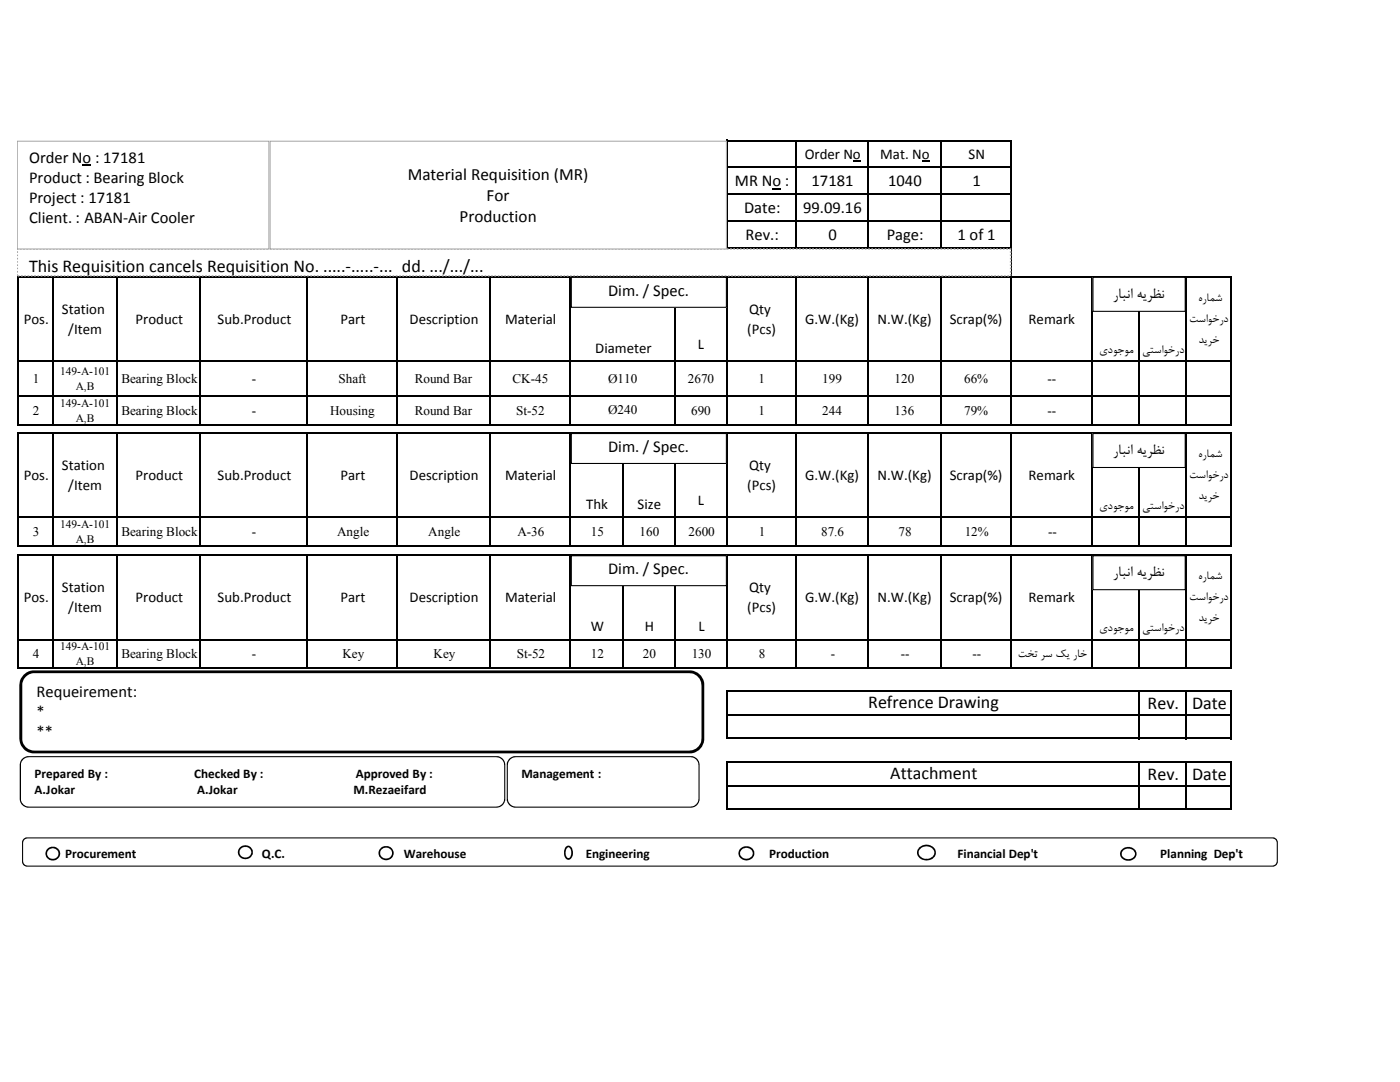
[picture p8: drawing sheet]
<svg xmlns="http://www.w3.org/2000/svg" width="279mm" height="216mm" viewBox="0 0 279 216" stroke-linecap="round" stroke-linejoin="round" font-family="sans-serif">
<path d="M154.2 37.6h1.7v.2h-1.7zM170.2 32.1h1.6v.2h-1.6zM184 32.1h1.5v.2h-1.5z" fill="#000"/>
<g fill="none" stroke="#000" stroke-width=".3">
<path d="M145.1 27.9v21.8M145.2 28h56.8M145.2 33.4h56.8M145.2 38.8h56.8M158.9 28.2v21.5M173.2 28.2v21.5M187.8 28.2v21.5M201.8 28.2v56.7M3.6 55v29.9M3.7 55.2h242.2M10.6 55.3v29.6M23.3 55.3v29.6"/>
<path d="M40 55.3v29.6M61.3 55.3v29.6M79.3 55.3v29.6M97.7 55.3v29.6M113.9 55.3v29.6M134.7 55.3v29.6M145.1 55.3v29.6M145.2 44.2h56.8M145.2 49.6h56.8M158.9 55.3v29.6M173.2 55.3v29.6M187.8 55.3v29.6"/>
<path d="M218 55.3v29.6M227.3 55.3v29.6M236.7 55.3v29.6M245.8 55.3v29.6M3.7 72.1h242.2M3.7 79.1h242.2M3.6 86.2v22.8M3.7 84.7h242.2M3.7 86.3h242.2M10.6 86.5v22.5M23.3 86.5v22.5M40 86.5v22.5"/>
<path d="M61.3 86.5v22.5M79.3 86.5v22.5M97.7 86.5v22.5M113.9 86.5v22.5M124.3 86.5v22.5M134.7 86.5v22.5M145.1 86.5v22.5M158.9 86.5v22.5M173.2 86.5v22.5M187.8 86.5v22.5M201.8 86.5v22.5M218 86.5v22.5"/>
<path d="M227.3 86.5v22.5M236.7 86.5v22.5M245.8 86.5v22.5M3.6 110.6v22.8M3.7 103.2h242.2M3.7 108.9h242.2M3.7 110.7h242.2M10.6 110.9v22.5M23.3 110.9v22.5M40 110.9v22.5M61.3 110.9v22.5M79.3 110.9v22.5"/>
<path d="M97.7 110.9v22.5M113.9 110.9v22.5M124.3 110.9v22.5M134.7 110.9v22.5M145.1 110.9v22.5M158.9 110.9v22.5M173.2 110.9v22.5M187.8 110.9v22.5M201.8 110.9v22.5M218 110.9v22.5M227.3 110.9v22.5M236.7 110.9v22.5"/>
<path d="M245.8 110.9v22.5M3.7 127.6h242.2M3.7 133.2h242.2M145.1 137.8v9.7M145.2 137.9h100.7M227.3 138.1v9.4M236.7 138.1v9.4M245.8 138.1v9.4M145.1 151.9v9.7M145.2 142.6h100.7M145.2 147.3h100.7M145.2 152h100.7"/>
<path d="M145.2 156.7h100.7M227.3 152.2v9.4M236.7 152.2v9.4M245.8 152.2v9.4M145.2 161.4h100.7"/>
</g>
<path d="M3.4 49.7h198.3v5.3h-198.3z" fill="#fff"/>
<path d="M3.4 54.7h.2v.3h-.2zM3.4 54.1h.2v.3h-.2zM3.4 53.4h.2v.3h-.2zM3.4 52.7h.2v.4h-.2zM3.4 52.1h.2v.3h-.2zM3.4 51.4h.2v.4h-.2zM3.4 50.8h.2v.3h-.2zM3.4 50.1h.2v.4h-.2zM3.4 49.6l.2-.1v.3h-.2l.2-.1v.1h-.2zM4 49.5h.3v.3h-.3zM4.6 49.5h.4v.3h-.4zM5.3 49.5h.3v.3h-.3zM5.9 49.5h.4v.3h-.4zM6.6 49.5h.3v.3h-.3zM7.2 49.5h.4v.3h-.4zM7.9 49.5h.4v.3h-.4zM8.6 49.5h.3v.3h-.3zM9.2 49.5h.4v.3h-.4zM9.9 49.5h.3v.3h-.3zM10.5 49.5h.4v.3h-.4zM11.2 49.5h.3v.3h-.3zM11.9 49.5h.3v.3h-.3zM12.5 49.5h.3v.3h-.3zM13.2 49.5h.3v.3h-.3zM13.8 49.5h.3v.3h-.3zM14.5 49.5h.3v.3h-.3zM15.1 49.5h.4v.3h-.4zM15.8 49.5h.3v.3h-.3zM16.4 49.5h.4v.3h-.4zM17.1 49.5h.3v.3h-.3zM17.7 49.5h.4v.3h-.4zM18.4 49.5h.4v.3h-.4zM19 49.5h.4v.3h-.4zM19.7 49.5h.4v.3h-.4zM20.4 49.5h.3v.3h-.3zM21 49.5h.4v.3h-.4zM21.7 49.5h.3v.3h-.3zM22.4 49.5h.3v.3h-.3zM23 49.5h.3v.3h-.3zM23.7 49.5h.3v.3h-.3zM24.3 49.5h.3v.3h-.3zM25 49.5h.3v.3h-.3zM25.6 49.5h.4v.3h-.4zM26.3 49.5h.3v.3h-.3zM26.9 49.5h.4v.3h-.4zM27.6 49.5h.3v.3h-.3zM28.2 49.5h.4v.3h-.4zM28.9 49.5h.4v.3h-.4zM29.5 49.5h.4v.3h-.4zM30.2 49.5h.4v.3h-.4zM30.9 49.5h.3v.3h-.3zM31.5 49.5h.4v.3h-.4zM32.2 49.5h.3v.3h-.3zM32.9 49.5h.3v.3h-.3zM33.5 49.5h.3v.3h-.3zM34.2 49.5h.3v.3h-.3zM34.8 49.5h.3v.3h-.3zM35.5 49.5h.3v.3h-.3zM36.1 49.5h.3v.3h-.3zM36.8 49.5h.3v.3h-.3zM37.4 49.5h.4v.3h-.4zM38.1 49.5h.3v.3h-.3zM38.7 49.5h.4v.3h-.4zM39.4 49.5h.4v.3h-.4zM40 49.5h.4v.3h-.4zM40.7 49.5h.4v.3h-.4zM41.4 49.5h.3v.3h-.3zM42 49.5h.4v.3h-.4zM42.7 49.5h.3v.3h-.3zM43.3 49.5h.4v.3h-.4zM44 49.5h.3v.3h-.3zM44.7 49.5h.3v.3h-.3zM45.3 49.5h.3v.3h-.3zM46 49.5h.3v.3h-.3zM46.6 49.5h.3v.3h-.3zM47.3 49.5h.3v.3h-.3zM47.9 49.5h.4v.3h-.4zM48.6 49.5h.3v.3h-.3zM49.2 49.5h.4v.3h-.4zM49.9 49.5h.3v.3h-.3zM50.5 49.5h.4v.3h-.4zM51.2 49.5h.4v.3h-.4zM51.9 49.5h.3v.3h-.3zM52.5 49.5h.4v.3h-.4zM53.2 49.5h.3v.3h-.3zM53.8 49.5h.4v.3h-.4zM54.5 49.5h.3v.3h-.3zM55.2 49.5h.3v.3h-.3zM55.8 49.5h.3v.3h-.3zM56.5 49.5h.3v.3h-.3zM57.1 49.5h.3v.3h-.3zM57.8 49.5h.3v.3h-.3zM58.4 49.5h.4v.3h-.4zM59.1 49.5h.3v.3h-.3zM59.7 49.5h.4v.3h-.4zM60.4 49.5h.3v.3h-.3zM61 49.5h.4v.3h-.4zM61.7 49.5h.4v.3h-.4zM62.4 49.5h.3v.3h-.3zM63 49.5h.4v.3h-.4zM63.7 49.5h.3v.3h-.3zM64.3 49.5h.4v.3h-.4zM65 49.5h.3v.3h-.3zM65.7 49.5h.3v.3h-.3zM66.3 49.5h.3v.3h-.3zM67 49.5h.3v.3h-.3zM67.6 49.5h.3v.3h-.3zM68.3 49.5h.3v.3h-.3zM68.9 49.5h.4v.3h-.4zM69.6 49.5h.3v.3h-.3zM70.2 49.5h.4v.3h-.4zM70.9 49.5h.3v.3h-.3zM71.5 49.5h.4v.3h-.4zM72.2 49.5h.4v.3h-.4zM72.9 49.5h.3v.3h-.3zM73.5 49.5h.4v.3h-.4zM74.2 49.5h.3v.3h-.3zM74.8 49.5h.4v.3h-.4zM75.5 49.5h.3v.3h-.3zM76.2 49.5h.3v.3h-.3zM76.8 49.5h.3v.3h-.3zM77.5 49.5h.3v.3h-.3zM78.1 49.5h.3v.3h-.3zM78.8 49.5h.3v.3h-.3zM79.4 49.5h.4v.3h-.4zM80.1 49.5h.3v.3h-.3zM80.7 49.5h.4v.3h-.4zM81.4 49.5h.3v.3h-.3zM82 49.5h.4v.3h-.4zM82.7 49.5h.4v.3h-.4zM83.4 49.5h.3v.3h-.3zM84 49.5h.4v.3h-.4zM84.7 49.5h.3v.3h-.3zM85.3 49.5h.4v.3h-.4zM86 49.5h.3v.3h-.3zM86.7 49.5h.3v.3h-.3zM87.3 49.5h.3v.3h-.3zM88 49.5h.3v.3h-.3zM88.6 49.5h.3v.3h-.3zM89.3 49.5h.3v.3h-.3zM89.9 49.5h.4v.3h-.4zM90.6 49.5h.3v.3h-.3zM91.2 49.5h.4v.3h-.4zM91.9 49.5h.3v.3h-.3zM92.5 49.5h.4v.3h-.4zM93.2 49.5h.4v.3h-.4zM93.9 49.5h.3v.3h-.3zM94.5 49.5h.4v.3h-.4zM95.2 49.5h.3v.3h-.3zM95.8 49.5h.4v.3h-.4zM96.5 49.5h.3v.3h-.3zM97.2 49.5h.3v.3h-.3zM97.8 49.5h.3v.3h-.3zM98.5 49.5h.3v.3h-.3zM99.1 49.5h.3v.3h-.3zM99.8 49.5h.3v.3h-.3zM100.4 49.5h.4v.3h-.4zM101.1 49.5h.3v.3h-.3zM101.7 49.5h.4v.3h-.4zM102.4 49.5h.3v.3h-.3zM103 49.5h.4v.3h-.4zM103.7 49.5h.4v.3h-.4zM104.4 49.5h.3v.3h-.3zM105 49.5h.4v.3h-.4zM105.7 49.5h.3v.3h-.3zM106.3 49.5h.4v.3h-.4zM107 49.5h.3v.3h-.3zM107.7 49.5h.3v.3h-.3zM108.3 49.5h.3v.3h-.3zM109 49.5h.3v.3h-.3zM109.6 49.5h.3v.3h-.3zM110.3 49.5h.3v.3h-.3zM110.9 49.5h.4v.3h-.4zM111.6 49.5h.3v.3h-.3zM112.2 49.5h.4v.3h-.4zM112.9 49.5h.3v.3h-.3zM113.5 49.5h.4v.3h-.4zM114.2 49.5h.4v.3h-.4zM114.9 49.5h.3v.3h-.3zM115.5 49.5h.4v.3h-.4zM116.2 49.5h.3v.3h-.3zM116.8 49.5h.4v.3h-.4zM117.5 49.5h.3v.3h-.3zM118.2 49.5h.3v.3h-.3zM118.8 49.5h.3v.3h-.3zM119.5 49.5h.3v.3h-.3zM120.1 49.5h.3v.3h-.3zM120.8 49.5h.3v.3h-.3zM121.4 49.5h.4v.3h-.4zM122.1 49.5h.3v.3h-.3zM122.7 49.5h.4v.3h-.4zM123.4 49.5h.3v.3h-.3zM124 49.5h.4v.3h-.4zM124.7 49.5h.4v.3h-.4zM125.3 49.5h.4v.3h-.4zM126 49.5h.4v.3h-.4zM126.7 49.5h.3v.3h-.3zM127.3 49.5h.4v.3h-.4zM128 49.5h.3v.3h-.3zM128.7 49.5h.3v.3h-.3zM129.3 49.5h.3v.3h-.3zM130 49.5h.3v.3h-.3zM130.6 49.5h.3v.3h-.3zM131.3 49.5h.3v.3h-.3zM131.9 49.5h.3v.3h-.3zM132.6 49.5h.3v.3h-.3zM133.2 49.5h.4v.3h-.4zM133.9 49.5h.3v.3h-.3zM134.5 49.5h.4v.3h-.4zM135.2 49.5h.4v.3h-.4zM135.8 49.5h.4v.3h-.4zM136.5 49.5h.4v.3h-.4zM137.2 49.5h.3v.3h-.3zM137.8 49.5h.4v.3h-.4zM138.5 49.5h.3v.3h-.3zM139.1 49.5h.4v.3h-.4zM139.8 49.5h.3v.3h-.3zM140.5 49.5h.3v.3h-.3zM141.1 49.5h.3v.3h-.3zM141.8 49.5h.3v.3h-.3zM142.4 49.5h.3v.3h-.3zM143.1 49.5h.3v.3h-.3zM143.7 49.5h.4v.3h-.4zM144.4 49.5h.3v.3h-.3zM145 49.5h.4v.3h-.4zM145.7 49.5h.3v.3h-.3zM146.3 49.5h.4v.3h-.4zM147 49.5h.4v.3h-.4zM147.7 49.5h.3v.3h-.3zM148.3 49.5h.4v.3h-.4zM149 49.5h.3v.3h-.3zM149.6 49.5h.4v.3h-.4zM150.3 49.5h.3v.3h-.3zM151 49.5h.3v.3h-.3zM151.6 49.5h.3v.3h-.3zM152.3 49.5h.3v.3h-.3zM152.9 49.5h.3v.3h-.3zM153.6 49.5h.3v.3h-.3zM154.2 49.5h.4v.3h-.4zM154.9 49.5h.3v.3h-.3zM155.5 49.5h.4v.3h-.4zM156.2 49.5h.3v.3h-.3zM156.8 49.5h.4v.3h-.4zM157.5 49.5h.4v.3h-.4zM158.2 49.5h.3v.3h-.3zM158.8 49.5h.4v.3h-.4zM159.5 49.5h.3v.3h-.3zM160.1 49.5h.4v.3h-.4zM160.8 49.5h.3v.3h-.3zM161.5 49.5h.3v.3h-.3zM162.1 49.5h.3v.3h-.3zM162.8 49.5h.3v.3h-.3zM163.4 49.5h.3v.3h-.3zM164.1 49.5h.3v.3h-.3zM164.7 49.5h.4v.3h-.4zM165.4 49.5h.3v.3h-.3zM166 49.5h.4v.3h-.4zM166.7 49.5h.3v.3h-.3zM167.3 49.5h.4v.3h-.4zM168 49.5h.4v.3h-.4zM168.7 49.5h.3v.3h-.3zM169.3 49.5h.4v.3h-.4zM170 49.5h.3v.3h-.3zM170.6 49.5h.4v.3h-.4zM171.3 49.5h.3v.3h-.3zM172 49.5h.3v.3h-.3zM172.6 49.5h.3v.3h-.3zM173.3 49.5h.3v.3h-.3zM173.9 49.5h.3v.3h-.3zM174.6 49.5h.3v.3h-.3zM175.2 49.5h.4v.3h-.4zM175.9 49.5h.3v.3h-.3zM176.5 49.5h.4v.3h-.4zM177.2 49.5h.3v.3h-.3zM177.8 49.5h.4v.3h-.4zM178.5 49.5h.4v.3h-.4zM179.2 49.5h.3v.3h-.3zM179.8 49.5h.4v.3h-.4zM180.5 49.5h.3v.3h-.3zM181.1 49.5h.4v.3h-.4zM181.8 49.5h.3v.3h-.3zM182.5 49.5h.3v.3h-.3zM183.1 49.5h.3v.3h-.3zM183.8 49.5h.3v.3h-.3zM184.4 49.5h.3v.3h-.3zM185.1 49.5h.3v.3h-.3zM185.7 49.5h.4v.3h-.4zM186.4 49.5h.3v.3h-.3zM187 49.5h.4v.3h-.4zM187.7 49.5h.3v.3h-.3zM188.3 49.5h.4v.3h-.4zM189 49.5h.4v.3h-.4zM189.7 49.5h.3v.3h-.3zM190.3 49.5h.4v.3h-.4zM191 49.5h.3v.3h-.3zM191.6 49.5h.4v.3h-.4zM192.3 49.5h.3v.3h-.3zM193 49.5h.3v.3h-.3zM193.6 49.5h.3v.3h-.3zM194.3 49.5h.3v.3h-.3zM194.9 49.5h.3v.3h-.3zM195.6 49.5h.3v.3h-.3zM196.2 49.5h.4v.3h-.4zM196.9 49.5h.3v.3h-.3zM197.5 49.5h.4v.3h-.4zM198.2 49.5h.3v.3h-.3zM198.8 49.5h.4v.3h-.4zM199.5 49.5h.4v.3h-.4zM200.2 49.5h.3v.3h-.3zM200.8 49.5h.4v.3h-.4zM201.5 49.5l.3 .1v.2h-.3v-.1l.2 .1h-.2zM201.5 50.1h.3v.4h-.3zM201.5 50.8h.3v.3h-.3zM201.5 51.4h.3v.4h-.3zM201.5 52.1h.3v.3h-.3zM201.5 52.7h.3v.4h-.3zM201.5 53.4h.3v.3h-.3zM201.5 54.1h.3v.3h-.3zM201.5 54.7h.3v.3h-.3zM201 54.9h.4v.3h-.4zM200.4 54.9h.3v.3h-.3zM199.7 54.9h.4v.3h-.4zM199.1 54.9h.3v.3h-.3zM198.4 54.9h.4v.3h-.4zM197.8 54.9h.3v.3h-.3zM197.1 54.9h.3v.3h-.3zM196.5 54.9h.3v.3h-.3zM195.8 54.9h.3v.3h-.3zM195.2 54.9h.3v.3h-.3zM194.5 54.9h.3v.3h-.3zM193.8 54.9h.3v.3h-.3zM193.2 54.9h.3v.3h-.3zM192.5 54.9h.3v.3h-.3zM191.9 54.9h.3v.3h-.3zM191.2 54.9h.3v.3h-.3zM190.5 54.9h.4v.3h-.4zM189.9 54.9h.3v.3h-.3zM189.2 54.9h.4v.3h-.4zM188.6 54.9h.3v.3h-.3zM187.9 54.9h.4v.3h-.4zM187.3 54.9h.3v.3h-.3zM186.6 54.9h.3v.3h-.3zM186 54.9h.3v.3h-.3zM185.3 54.9h.3v.3h-.3zM184.7 54.9h.3v.3h-.3zM184 54.9h.3v.3h-.3zM183.3 54.9h.3v.3h-.3zM182.7 54.9h.3v.3h-.3zM182 54.9h.3v.3h-.3zM181.4 54.9h.3v.3h-.3zM180.7 54.9h.3v.3h-.3zM180 54.9h.4v.3h-.4zM179.4 54.9h.3v.3h-.3zM178.7 54.9h.4v.3h-.4zM178.1 54.9h.3v.3h-.3zM177.4 54.9h.4v.3h-.4zM176.8 54.9h.3v.3h-.3zM176.1 54.9h.3v.3h-.3zM175.5 54.9h.3v.3h-.3zM174.8 54.9h.3v.3h-.3zM174.2 54.9h.3v.3h-.3zM173.5 54.9h.3v.3h-.3zM172.8 54.9h.3v.3h-.3zM172.2 54.9h.3v.3h-.3zM171.5 54.9h.3v.3h-.3zM170.9 54.9h.3v.3h-.3zM170.2 54.9h.3v.3h-.3zM169.5 54.9h.4v.3h-.4zM168.9 54.9h.3v.3h-.3zM168.2 54.9h.4v.3h-.4zM167.6 54.9h.3v.3h-.3zM166.9 54.9h.4v.3h-.4zM166.3 54.9h.3v.3h-.3zM165.6 54.9h.3v.3h-.3zM165 54.9h.3v.3h-.3zM164.3 54.9h.3v.3h-.3zM163.7 54.9h.3v.3h-.3zM163 54.9h.3v.3h-.3zM162.3 54.9h.3v.3h-.3zM161.7 54.9h.3v.3h-.3zM161 54.9h.3v.3h-.3zM160.4 54.9h.3v.3h-.3zM159.7 54.9h.3v.3h-.3zM159 54.9h.4v.3h-.4zM158.4 54.9h.3v.3h-.3zM157.7 54.9h.4v.3h-.4zM157.1 54.9h.3v.3h-.3zM156.4 54.9h.4v.3h-.4zM155.8 54.9h.3v.3h-.3zM155.1 54.9h.3v.3h-.3zM154.5 54.9h.3v.3h-.3zM153.8 54.9h.3v.3h-.3zM153.2 54.9h.3v.3h-.3zM152.5 54.9h.3v.3h-.3zM151.8 54.9h.3v.3h-.3zM151.2 54.9h.3v.3h-.3zM150.5 54.9h.3v.3h-.3zM149.9 54.9h.3v.3h-.3zM149.2 54.9h.3v.3h-.3zM148.5 54.9h.4v.3h-.4zM147.9 54.9h.3v.3h-.3zM147.2 54.9h.4v.3h-.4zM146.6 54.9h.3v.3h-.3zM145.9 54.9h.4v.3h-.4zM145.3 54.9h.3v.3h-.3zM144.6 54.9h.3v.3h-.3zM144 54.9h.3v.3h-.3zM143.3 54.9h.3v.3h-.3zM142.7 54.9h.3v.3h-.3zM142 54.9h.3v.3h-.3zM141.4 54.9h.2v.3h-.2zM140.7 54.9h.3v.3h-.3zM140 54.9h.3v.3h-.3zM139.4 54.9h.3v.3h-.3zM138.7 54.9h.3v.3h-.3zM138 54.9h.4v.3h-.4zM137.4 54.9h.3v.3h-.3zM136.7 54.9h.4v.3h-.4zM136.1 54.9h.3v.3h-.3zM135.4 54.9h.4v.3h-.4zM134.8 54.9h.3v.3h-.3zM134.1 54.9h.4v.3h-.4zM133.5 54.9h.3v.3h-.3zM132.8 54.9h.3v.3h-.3zM132.2 54.9h.3v.3h-.3zM131.5 54.9h.3v.3h-.3zM130.9 54.9h.2v.3h-.2zM130.2 54.9h.3v.3h-.3zM129.5 54.9h.3v.3h-.3zM128.9 54.9h.3v.3h-.3zM128.2 54.9h.3v.3h-.3zM127.6 54.9h.3v.3h-.3zM126.9 54.9h.3v.3h-.3zM126.2 54.9h.4v.3h-.4zM125.6 54.9h.3v.3h-.3zM124.9 54.9h.4v.3h-.4zM124.3 54.9h.3v.3h-.3zM123.6 54.9h.4v.3h-.4zM123 54.9h.3v.3h-.3zM122.3 54.9h.3v.3h-.3zM121.7 54.9h.3v.3h-.3zM121 54.9h.3v.3h-.3zM120.4 54.9h.2v.3h-.2zM119.7 54.9h.3v.3h-.3zM119 54.9h.3v.3h-.3zM118.4 54.9h.3v.3h-.3zM117.7 54.9h.3v.3h-.3zM117.1 54.9h.3v.3h-.3zM116.4 54.9h.3v.3h-.3zM115.7 54.9h.4v.3h-.4zM115.1 54.9h.3v.3h-.3zM114.4 54.9h.4v.3h-.4zM113.8 54.9h.3v.3h-.3zM113.1 54.9h.4v.3h-.4zM112.5 54.9h.3v.3h-.3zM111.8 54.9h.3v.3h-.3zM111.2 54.9h.3v.3h-.3zM110.5 54.9h.3v.3h-.3zM109.9 54.9h.3v.3h-.3zM109.2 54.9h.3v.3h-.3zM108.5 54.9h.3v.3h-.3zM107.9 54.9h.3v.3h-.3zM107.2 54.9h.3v.3h-.3zM106.6 54.9h.3v.3h-.3zM105.9 54.9h.3v.3h-.3zM105.2 54.9h.4v.3h-.4zM104.6 54.9h.3v.3h-.3zM103.9 54.9h.4v.3h-.4zM103.3 54.9h.3v.3h-.3zM102.6 54.9h.4v.3h-.4zM102 54.9h.3v.3h-.3zM101.3 54.9h.3v.3h-.3zM100.7 54.9h.3v.3h-.3zM100 54.9h.3v.3h-.3zM99.4 54.9h.3v.3h-.3zM98.7 54.9h.3v.3h-.3zM98 54.9h.3v.3h-.3zM97.4 54.9h.3v.3h-.3zM96.7 54.9h.3v.3h-.3zM96.1 54.9h.3v.3h-.3zM95.4 54.9h.3v.3h-.3zM94.7 54.9h.4v.3h-.4zM94.1 54.9h.3v.3h-.3zM93.4 54.9h.4v.3h-.4zM92.8 54.9h.3v.3h-.3zM92.1 54.9h.4v.3h-.4zM91.5 54.9h.3v.3h-.3zM90.8 54.9h.3v.3h-.3zM90.2 54.9h.3v.3h-.3zM89.5 54.9h.3v.3h-.3zM88.9 54.9h.3v.3h-.3zM88.2 54.9h.3v.3h-.3zM87.5 54.9h.3v.3h-.3zM86.9 54.9h.3v.3h-.3zM86.2 54.9h.3v.3h-.3zM85.6 54.9h.3v.3h-.3zM84.9 54.9h.3v.3h-.3zM84.2 54.9h.4v.3h-.4zM83.6 54.9h.3v.3h-.3zM82.9 54.9h.4v.3h-.4zM82.3 54.9h.3v.3h-.3zM81.6 54.9h.4v.3h-.4zM81 54.9h.3v.3h-.3zM80.3 54.9h.3v.3h-.3zM79.7 54.9h.3v.3h-.3zM79 54.9h.3v.3h-.3zM78.4 54.9h.3v.3h-.3zM77.7 54.9h.3v.3h-.3zM77 54.9h.3v.3h-.3zM76.4 54.9h.3v.3h-.3zM75.7 54.9h.3v.3h-.3zM75.1 54.9h.3v.3h-.3zM74.4 54.9h.3v.3h-.3zM73.7 54.9h.4v.3h-.4zM73.1 54.9h.3v.3h-.3zM72.4 54.9h.4v.3h-.4zM71.8 54.9h.3v.3h-.3zM71.1 54.9h.4v.3h-.4zM70.5 54.9h.3v.3h-.3zM69.8 54.9h.3v.3h-.3zM69.2 54.9h.3v.3h-.3zM68.5 54.9h.3v.3h-.3zM67.9 54.9h.3v.3h-.3zM67.2 54.9h.3v.3h-.3zM66.5 54.9h.3v.3h-.3zM65.9 54.9h.3v.3h-.3zM65.2 54.9h.3v.3h-.3zM64.6 54.9h.3v.3h-.3zM63.9 54.9h.3v.3h-.3zM63.2 54.9h.4v.3h-.4zM62.6 54.9h.3v.3h-.3zM61.9 54.9h.4v.3h-.4zM61.3 54.9h.3v.3h-.3zM60.6 54.9h.4v.3h-.4zM60 54.9h.3v.3h-.3zM59.3 54.9h.3v.3h-.3zM58.7 54.9h.3v.3h-.3zM58 54.9h.3v.3h-.3zM57.4 54.9h.3v.3h-.3zM56.7 54.9h.3v.3h-.3zM56 54.9h.3v.3h-.3zM55.4 54.9h.3v.3h-.3zM54.7 54.9h.3v.3h-.3zM54.1 54.9h.3v.3h-.3zM53.4 54.9h.3v.3h-.3zM52.7 54.9h.4v.3h-.4zM52.1 54.9h.3v.3h-.3zM51.4 54.9h.4v.3h-.4zM50.8 54.9h.3v.3h-.3zM50.1 54.9h.4v.3h-.4zM49.5 54.9h.3v.3h-.3zM48.8 54.9h.3v.3h-.3zM48.2 54.9h.3v.3h-.3zM47.5 54.9h.3v.3h-.3zM46.9 54.9h.3v.3h-.3zM46.2 54.9h.3v.3h-.3zM45.6 54.9h.2v.3h-.2zM44.9 54.9h.3v.3h-.3zM44.2 54.9h.3v.3h-.3zM43.6 54.9h.3v.3h-.3zM42.9 54.9h.3v.3h-.3zM42.2 54.9h.4v.3h-.4zM41.6 54.9h.3v.3h-.3zM40.9 54.9h.4v.3h-.4zM40.3 54.9h.3v.3h-.3zM39.6 54.9h.4v.3h-.4zM39 54.9h.3v.3h-.3zM38.3 54.9h.4v.3h-.4zM37.7 54.9h.3v.3h-.3zM37 54.9h.3v.3h-.3zM36.4 54.9h.3v.3h-.3zM35.7 54.9h.3v.3h-.3zM35.1 54.9h.2v.3h-.2zM34.4 54.9h.3v.3h-.3zM33.7 54.9h.3v.3h-.3zM33.1 54.9h.3v.3h-.3zM32.4 54.9h.3v.3h-.3zM31.8 54.9h.3v.3h-.3zM31.1 54.9h.3v.3h-.3zM30.4 54.9h.4v.3h-.4zM29.8 54.9h.3v.3h-.3zM29.1 54.9h.4v.3h-.4zM28.5 54.9h.3v.3h-.3zM27.8 54.9h.4v.3h-.4zM27.2 54.9h.3v.3h-.3zM26.5 54.9h.3v.3h-.3zM25.9 54.9h.3v.3h-.3zM25.2 54.9h.3v.3h-.3zM24.6 54.9h.2v.3h-.2zM23.9 54.9h.3v.3h-.3zM23.2 54.9h.3v.3h-.3zM22.6 54.9h.3v.3h-.3zM21.9 54.9h.3v.3h-.3zM21.3 54.9h.3v.3h-.3zM20.6 54.9h.3v.3h-.3zM19.9 54.9h.4v.3h-.4zM19.3 54.9h.3v.3h-.3zM18.6 54.9h.4v.3h-.4zM18 54.9h.3v.3h-.3zM17.3 54.9h.4v.3h-.4zM16.7 54.9h.3v.3h-.3zM16 54.9h.3v.3h-.3zM15.4 54.9h.3v.3h-.3zM14.7 54.9h.3v.3h-.3zM14.1 54.9h.3v.3h-.3zM13.4 54.9h.3v.3h-.3zM12.7 54.9h.3v.3h-.3zM12.1 54.9h.3v.3h-.3zM11.4 54.9h.3v.3h-.3zM10.8 54.9h.3v.3h-.3zM10.1 54.9h.3v.3h-.3zM9.4 54.9h.4v.3h-.4zM8.8 54.9h.3v.3h-.3zM8.1 54.9h.4v.3h-.4zM7.5 54.9h.3v.3h-.3zM6.8 54.9h.4v.3h-.4zM6.2 54.9h.3v.3h-.3zM5.5 54.9h.3v.3h-.3zM4.9 54.9h.3v.3h-.3zM4.2 54.9h.3v.3h-.3zM3.6 54.9h.3v.3h-.3z" fill="#a6a6a6"/>
<path d="M3.4 28.2h50.2v21.5h-50.2z" fill="#fff"/>
<path d="M3.4 28.1h50.3v21.7h-50.3zM3.4 28.3l.2-.1v21.5l-.2-.1h50.2v.1v-21.5v.1z" fill="#a6a6a6"/>
<path d="M16.5 32.9h1.7v.2h-1.7z" fill="#000"/>
<path d="M53.9 28.2h91v21.5h-91z" fill="#fff"/>
<path d="M53.8 28.1h91.1l.2 .1v21.5l-.2 .1h-91zM53.9 28.3l.1-.1v21.5l-.1-.1h91v.1v-21.5v.1z" fill="#a6a6a6"/>
<path d="M218.1 55.3h18.4v6.8h-18.4z" fill="#fff"/>
<path d="M218 55.3l18.5-.1 .1 .1v6.9h-18.5l-.1-.1zM218.1 55.5l.1-.2v6.8l-.1-.1h18.4l-.1 .1v-6.8l.1 .2z" fill="#000"/>
<path d="M5.1 134.6l1.1-.5 .6-.1h130.8a2.68 2.68 0 0 1 2.7 2.7v10.7a2.66 2.66 0 0 1-2.7 2.6h-130.8a2.66 2.66 0 0 1-2.7-2.6v-10.7a2.68 2.68 0 0 1 1-2.1z" fill-rule="evenodd" fill="#fff"/>
<path d="M4.9 134.5a2.76 2.76 0 0 1 1.9-.7h131.1a2.94 2.94 0 0 1 2.6 2.6v11.3a2.94 2.94 0 0 1-2.6 2.6h-131.4a3 3 0 0 1-2.6-2.9v-10.7a2.85 2.85 0 0 1 1-2.2zM5.1 135.1l-.3 .4-.4 .9v11a2.39 2.39 0 0 0 2.4 2.4h130.8a2.44 2.44 0 0 0 2.4-2.4v-10.7a2.44 2.44 0 0 0-2.4-2.4h-131l-.7 .2z" fill="#000"/>
<path d="M4.6 151.5l.7-.5h.4h93.4a1.66 1.66 0 0 1 1.6 1.7v6.7a1.63 1.63 0 0 1-1.6 1.6h-93.4a1.65 1.65 0 0 1-1.6-1.6v-6.7v-.5z" fill-rule="evenodd" fill="#fff"/>
<path d="M4.4 151.4l1-.5h94l.9 .5 .4 .5 .1 .6v7.2a1.79 1.79 0 0 1-1.6 1.5h-93.8a1.79 1.79 0 0 1-1.5-1.8v-6.9l.2-.6zM4.6 151.6l-.4 .8v7.3l.4 .8 .5 .3 .6 .2h93.4l.6-.2 .5-.3 .3-.5 .1-.6v-7l-.4-.8-.5-.4-.6-.1h-93.3l-.7 .1z" fill="#000"/>
<path d="M114 55.3h30.9v6h-30.9z" fill="#fff"/>
<path d="M113.9 55.3l31-.1 .2 .1v6l-31.1 .1-.1-.1zM114 55.5l.1-.2v6l-.1-.1h30.9v.1v-6v.2z" fill="#000"/>
<path d="M101.7 151.5l.8-.5h.4h34.9a1.66 1.66 0 0 1 1.7 1.7v6.7a1.63 1.63 0 0 1-1.7 1.6h-34.9a1.66 1.66 0 0 1-1.7-1.6v-6.7l.1-.5z" fill-rule="evenodd" fill="#fff"/>
<path d="M101.6 151.4l.9-.5h35.7l.9 .5 .4 .5 .1 .6v7.2l-.5 1-.5 .3-.6 .2h-35.4l-1-.5-.5-.9v-7.5zM101.8 151.6l-.3 .5-.2 .6v6.7l.2 .6 .3 .5 .8 .4 35.2 .1 .6-.2 .5-.3 .5-.8v-7.3l-.5-.8-.8-.5h-35.2l-.6 .1z" fill="#000"/>
<path d="M4.8 167.5l.7-.3h248.5a.92 .92 0 0 1 .9 .9v3.8a.89 .89 0 0 1-.9 .9h-248.5a.92 .92 0 0 1-1-.9v-3.8z" fill-rule="evenodd" fill="#fff"/>
<path d="M4.6 167.5l.6-.4h249l.5 .3 .3 .5v4.2a1.03 1.03 0 0 1-.8 .8h-249l-.6-.4-.2-.4v-4.2zM4.9 167.6l-.3 .5v3.8l.3 .6 .6 .2h248.5a.87 .87 0 0 0 .8-.8v-3.9a.81 .81 0 0 0-.8-.7h-248.5z" fill="#000"/>
<path d="M9.5 169.6a1.26 1.26 0 0 1 1.9-.2 1.26 1.26 0 0 1-.1 1.9 1.27 1.27 0 0 1-1.6-.1 1.27 1.27 0 0 1-.2-1.6z" fill-rule="evenodd" fill="#fff"/>
<path d="M9.1 170.3a1.44 1.44 0 0 1 2.8 0 1.44 1.44 0 0 1-2.8 0zM9.7 169.6l-.3 .5v.5l.5 .6 .9 .2 .7-.5 .2-.6-.1-.4-.4-.4-.7-.3z" fill="#000"/>
<path d="M47.9 169.3a1.31 1.31 0 0 1 1.8-.3 1.31 1.31 0 0 1 .4 1.8 1.31 1.31 0 0 1-1.8 .3 1.31 1.31 0 0 1-.4-1.8z" fill-rule="evenodd" fill="#fff"/>
<path d="M47.9 169l.5-.3a1.67 1.67 0 0 1 2 .8l.1 .8a1.47 1.47 0 0 1-1.5 1.2 1.4 1.4 0 0 1-1.4-.9 1.4 1.4 0 0 1 .3-1.6zM48.1 169.3l-.3 .5v.5l.3 .5 .7 .3h.4l.6-.3 .4-.7-.1-.4-.4-.5-1-.2z" fill="#000"/>
<circle cx="77" cy="170.2" r="1.31" fill="#fff"/>
<path d="M76 169.2a1.57 1.57 0 0 1 2.6 .8v.5a1.51 1.51 0 0 1-2 1.1 1.51 1.51 0 0 1-.8-2.2zM76.2 169.5l-.3 .5v.4l.3 .6 .4 .2 .5 .1 .8-.3 .3-.6v-.4l-.3-.5-.3-.3-.6-.1z" fill="#000"/>
<path d="M224 169.7a1.54 1.54 0 0 1 1.5-.5 1.54 1.54 0 0 1 1.2 1.2 1.51 1.51 0 0 1-1.5 1.2 1.51 1.51 0 0 1-1.5-1.2z" fill-rule="evenodd" fill="#fff"/>
<path d="M224 169.4l.3-.2a1.77 1.77 0 0 1 2.2 .4l.2 .2a1.5 1.5 0 0 1-.4 1.7 1.5 1.5 0 0 1-1.7 .2l-.8-.5a1.26 1.26 0 0 1 .2-1.8zM224.2 169.6l-.3 .6v.4l.2 .4 .5 .4h1.1l.7-.6 .1-.7-.6-.6-1-.2z" fill="#000"/>
<path d="M113.2 169l.3-.1a1.44 1.44 0 0 1 0 2.5 1.47 1.47 0 0 1-.3-2.4z" fill-rule="evenodd" fill="#fff"/>
<path d="M113 168.9h.1a.69 .69 0 0 1 1 .3 2.44 2.44 0 0 1 0 1.9 .68 .68 0 0 1-1 .3 1.96 1.96 0 0 1-.1-2.5zM113.2 169.1l-.1 .2a1.71 1.71 0 0 0 0 1.7l.3 .2h.2l.2-.2 .2-.6-.2-1.1-.2-.2z" fill="#000"/>
<path d="M183.5 169.3a1.78 1.78 0 0 1 1.8-.6 1.78 1.78 0 0 1 1.3 1.4 1.75 1.75 0 0 1-1.7 1.4 1.75 1.75 0 0 1-1.7-1.4z" fill-rule="evenodd" fill="#fff"/>
<path d="M183.3 169.2a2.01 2.01 0 0 1 3.5 .8v.4a1.97 1.97 0 0 1-2 1.3 1.97 1.97 0 0 1-1.8-1.6zM183.6 169.4l-.3 .5 .1 .7 .9 .7h1.2l.5-.3 .4-.5 .1-.5-.1-.4-.9-.6h-1.2z" fill="#000"/>
<path d="M147.8 169.5a1.43 1.43 0 0 1 1.7-.4 1.43 1.43 0 0 1 .8 1.6 1.43 1.43 0 0 1-1.7 .8 1.43 1.43 0 0 1-1-1.6z" fill-rule="evenodd" fill="#fff"/>
<path d="M147.6 169.5l1-.6h.7l.6 .2a1.35 1.35 0 0 1 .7 1.3 1.35 1.35 0 0 1-1 1.2l-1 .1a1.4 1.4 0 0 1-1-2.2zM148 169.5l-.3 .6v.4l.5 .7 .8 .2 .5-.1 .5-.4 .2-.8-.5-.7-.8-.2z" fill="#000"/>
<path d="M218.1 86.5h18.4v6.8h-18.4z" fill="#fff"/>
<path d="M218 86.4h18.5l.1 .1v6.9h-18.5l-.1-.1zM218.1 86.6l.1-.1v6.8l-.1-.1h18.4l-.1 .1v-6.8l.1 .1z" fill="#000"/>
<path d="M114 86.5h30.9v6h-30.9z" fill="#fff"/>
<path d="M113.9 86.4h31l.2 .1v6l-31.1 .1-.1-.1zM114 86.6l.1-.1v6l-.1-.1h30.9v.1v-6v.1z" fill="#000"/>
<path d="M218.1 110.9h18.4v6.7h-18.4z" fill="#fff"/>
<path d="M218 110.8l18.5-.1 .1 .2v6.8l-18.5 .1-.1-.2zM218.1 111l.1-.1v6.7h-.1h18.4h-.1v-6.7l.1 .1z" fill="#000"/>
<path d="M114 110.9h30.9v6h-30.9z" fill="#fff"/>
<path d="M113.9 110.8l31-.1 .2 .2v6l-31.1 .1-.1-.1zM114 111l.1-.1v6l-.1-.1h30.9v.1v-6v.1z" fill="#000"/>
<g font-size="3.6">
<text x="5.8" y="54.3">This Requisition cancels Requisition No. .....‐.....‐... dd. .../.../...</text>
<text x="173.3" y="141.4">Refrence Drawing</text>
<text x="229" y="141.5">Rev.</text>
<text x="237.9" y="141.5">Date</text>
<text x="177.7" y="155.4">Attachment</text>
<text x="229" y="155.6">Rev.</text>
<text x="237.9" y="155.6">Date</text>
</g>
<g font-size="3.4">
<text x="81.4" y="35.9">Material Requisition (MR)</text>
<text x="97.1" y="40.1">For</text>
<text x="91.7" y="44.3">Production</text>
</g>
<g font-size="3.3">
<text x="5.8" y="32.5">Order No : 17181</text>
<text x="5.8" y="40.5">Project : 17181</text>
<text x="5.8" y="36.4">Product : Bearing Block</text>
<text x="146.7" y="37.2">MR No :</text>
<text x="162" y="37.2">17181</text>
<text x="177.3" y="37.2">1040</text>
<text x="194.1" y="37.2">1</text>
<text x="5.8" y="44.5">Client. : ABAN‐Air Cooler</text>
<text x="148.5" y="42.6">Date:</text>
<text x="148.8" y="48">Rev.:</text>
<text x="160.3" y="42.6">99.09.16</text>
<text x="165.4" y="48">0</text>
<text x="177" y="48">Page:</text>
<text x="191.1" y="48">1 of 1</text>
<text x="121.4" y="59.1">Dim. / Spec.</text>
<text x="222.1" y="59.4">رابان ه</text>
<text x="228.1" y="59.4">يرظن</text>
<text x="121.4" y="90.2">Dim. / Spec.</text>
<text x="222.1" y="90.6">رابان ه</text>
<text x="228.1" y="90.6">يرظن</text>
<text x="121.4" y="114.6">Dim. / Spec.</text>
<text x="222.1" y="115">رابان ه</text>
<text x="228.1" y="115">يرظن</text>
<text x="7.3" y="139.1">Requeirement:</text>
<text x="7.3" y="143.1">*</text>
<text x="7.3" y="147.1">**</text>
</g>
<g font-size="3">
<text x="160.6" y="31.7">Order No</text>
<text x="175.7" y="31.7">Mat. No</text>
<text x="193.3" y="31.7">SN</text>
<text x="4.7" y="64.6">Pos.</text>
<text x="12.4" y="62.7">Station</text>
<text x="27.1" y="64.6">Product</text>
<text x="43.4" y="64.6">Sub.Product</text>
<text x="67.9" y="64.6">Part</text>
<text x="81.7" y="64.6">Description</text>
<text x="100.8" y="64.6">Material</text>
<text x="149.5" y="62.7">Qty</text>
<text x="160.7" y="64.6">G.W.(Kg)</text>
<text x="175.1" y="64.6">N.W.(Kg)</text>
<text x="189.5" y="64.6">Scrap(%)</text>
<text x="205.3" y="64.6">Remark</text>
<text x="13.6" y="66.6">/Item</text>
<text x="118.8" y="70.4">Diameter</text>
<text x="139.3" y="69.7">L</text>
<text x="149.1" y="66.6">(Pcs)</text>
<text x="4.7" y="95.8">Pos.</text>
<text x="12.4" y="93.8">Station</text>
<text x="27.1" y="95.8">Product</text>
<text x="43.4" y="95.8">Sub.Product</text>
<text x="67.9" y="95.8">Part</text>
<text x="81.7" y="95.8">Description</text>
<text x="100.8" y="95.8">Material</text>
<text x="149.5" y="93.8">Qty</text>
<text x="160.7" y="95.8">G.W.(Kg)</text>
<text x="175.1" y="95.8">N.W.(Kg)</text>
<text x="189.5" y="95.8">Scrap(%)</text>
<text x="205.3" y="95.8">Remark</text>
<text x="13.6" y="97.7">/Item</text>
<text x="117" y="101.6">Thk</text>
<text x="127.3" y="101.6">Size</text>
<text x="139.3" y="100.8">L</text>
<text x="149.1" y="97.7">(Pcs)</text>
<text x="12.4" y="118.2">Station</text>
<text x="149.5" y="118.2">Qty</text>
<text x="4.7" y="120.2">Pos.</text>
<text x="13.6" y="122.1">/Item</text>
<text x="27.1" y="120.2">Product</text>
<text x="43.4" y="120.2">Sub.Product</text>
<text x="67.9" y="120.2">Part</text>
<text x="81.7" y="120.2">Description</text>
<text x="100.8" y="120.2">Material</text>
<text x="117.9" y="125.9">W</text>
<text x="128.7" y="125.9">H</text>
<text x="139.4" y="125.9">L</text>
<text x="149.1" y="122.1">(Pcs)</text>
<text x="160.7" y="120.2">G.W.(Kg)</text>
<text x="175.1" y="120.2">N.W.(Kg)</text>
<text x="189.5" y="120.2">Scrap(%)</text>
<text x="205.3" y="120.2">Remark</text>
</g>
<g font-size="2.6">
<text x="237.3" y="64.2">تساوخرد</text>
<text x="239.1" y="60">هرامش</text>
<text x="219.4" y="70.4">يدوجوم</text>
<text x="228" y="70.4">يتساوخرد</text>
<text x="239.2" y="68.4">ديرخ</text>
<text x="6.6" y="76.5">1</text>
<text x="24.2" y="76.5">Bearing Block</text>
<text x="50.3" y="76.5">-</text>
<text x="67.6" y="76.5">Shaft</text>
<text x="82.8" y="76.5">Round Bar</text>
<text x="102.3" y="76.5">CK-45</text>
<text x="121.4" y="76.3">Ø110</text>
<text x="137.3" y="76.5">2670</text>
<text x="151.3" y="76.5">1</text>
<text x="164.1" y="76.5">199</text>
<text x="178.5" y="76.5">120</text>
<text x="192.4" y="76.5">66%</text>
<text x="209" y="76.5">--</text>
<text x="6.6" y="82.8">2</text>
<text x="24.2" y="82.8">Bearing Block</text>
<text x="50.3" y="82.8">-</text>
<text x="65.9" y="82.8">Housing</text>
<text x="82.8" y="82.8">Round Bar</text>
<text x="103" y="82.8">St-52</text>
<text x="121.4" y="82.7">Ø240</text>
<text x="137.9" y="82.8">690</text>
<text x="151.3" y="82.8">1</text>
<text x="164.1" y="82.8">244</text>
<text x="178.5" y="82.8">136</text>
<text x="192.4" y="82.8">79%</text>
<text x="209" y="82.8">--</text>
<text x="237.3" y="95.4">تساوخرد</text>
<text x="239.1" y="91.2">هرامش</text>
<text x="219.4" y="101.6">يدوجوم</text>
<text x="228" y="101.6">يتساوخرد</text>
<text x="239.2" y="99.6">ديرخ</text>
<text x="6.6" y="106.9">3</text>
<text x="24.2" y="106.9">Bearing Block</text>
<text x="50.3" y="106.9">-</text>
<text x="67.3" y="106.9">Angle</text>
<text x="85.5" y="106.9">Angle</text>
<text x="103.3" y="106.9">A-36</text>
<text x="117.9" y="106.9">15</text>
<text x="127.6" y="106.9">160</text>
<text x="137.4" y="106.9">2600</text>
<text x="151.5" y="106.9">1</text>
<text x="163.9" y="106.9">87.6</text>
<text x="179.3" y="106.9">78</text>
<text x="192.5" y="106.9">12%</text>
<text x="209.2" y="106.9">--</text>
<text x="237.3" y="119.8">تساوخرد</text>
<text x="239.1" y="115.6">هرامش</text>
<text x="219.4" y="125.9">يدوجوم</text>
<text x="228" y="125.9">يتساوخرد</text>
<text x="239.2" y="124">ديرخ</text>
<text x="6.6" y="131.3">4</text>
<text x="24.2" y="131.3">Bearing Block</text>
<text x="50.3" y="131.3">-</text>
<text x="68.3" y="131.3">Key</text>
<text x="86.5" y="131.3">Key</text>
<text x="103.1" y="131.3">St-52</text>
<text x="117.9" y="131.3">12</text>
<text x="128.3" y="131.3">20</text>
<text x="138.1" y="131.3">130</text>
<text x="151.5" y="131.3">8</text>
<text x="165.8" y="131.3">-</text>
<text x="179.8" y="131.3">--</text>
<text x="194.1" y="131.3">--</text>
<text x="203.1" y="131">تخت رس كي راخ</text>
<text x="6.9" y="155.2">Prepared By :</text>
<text x="38.8" y="155.2">Checked By :</text>
<text x="71" y="155.2">Approved By :</text>
<text x="104.1" y="155.2">Management :</text>
<text x="6.9" y="158.4">A.Jokar</text>
<text x="39.3" y="158.4">A.Jokar</text>
<text x="70.5" y="158.4">M.Rezaeifard</text>
<text x="13" y="171.1">Procurement</text>
<text x="52.3" y="171.1">Q.C.</text>
<text x="80.6" y="171.1">Warehouse</text>
<text x="116.9" y="171.1">Engineering</text>
<text x="153.5" y="171.1">Production</text>
<text x="191.1" y="171.1">Financial Dep't</text>
<text x="231.6" y="171.1">Planning Dep't</text>
</g>
<g font-size="2.3">
<text x="12" y="74.9">149-A-101</text>
<text x="15.1" y="77.9">A,B</text>
<text x="12" y="81.2">149-A-101</text>
<text x="15.1" y="84.2">A,B</text>
<text x="12" y="105.4">149-A-101</text>
<text x="15.1" y="108.3">A,B</text>
<text x="12" y="129.8">149-A-101</text>
<text x="15.1" y="132.7">A,B</text>
</g>
</svg>
